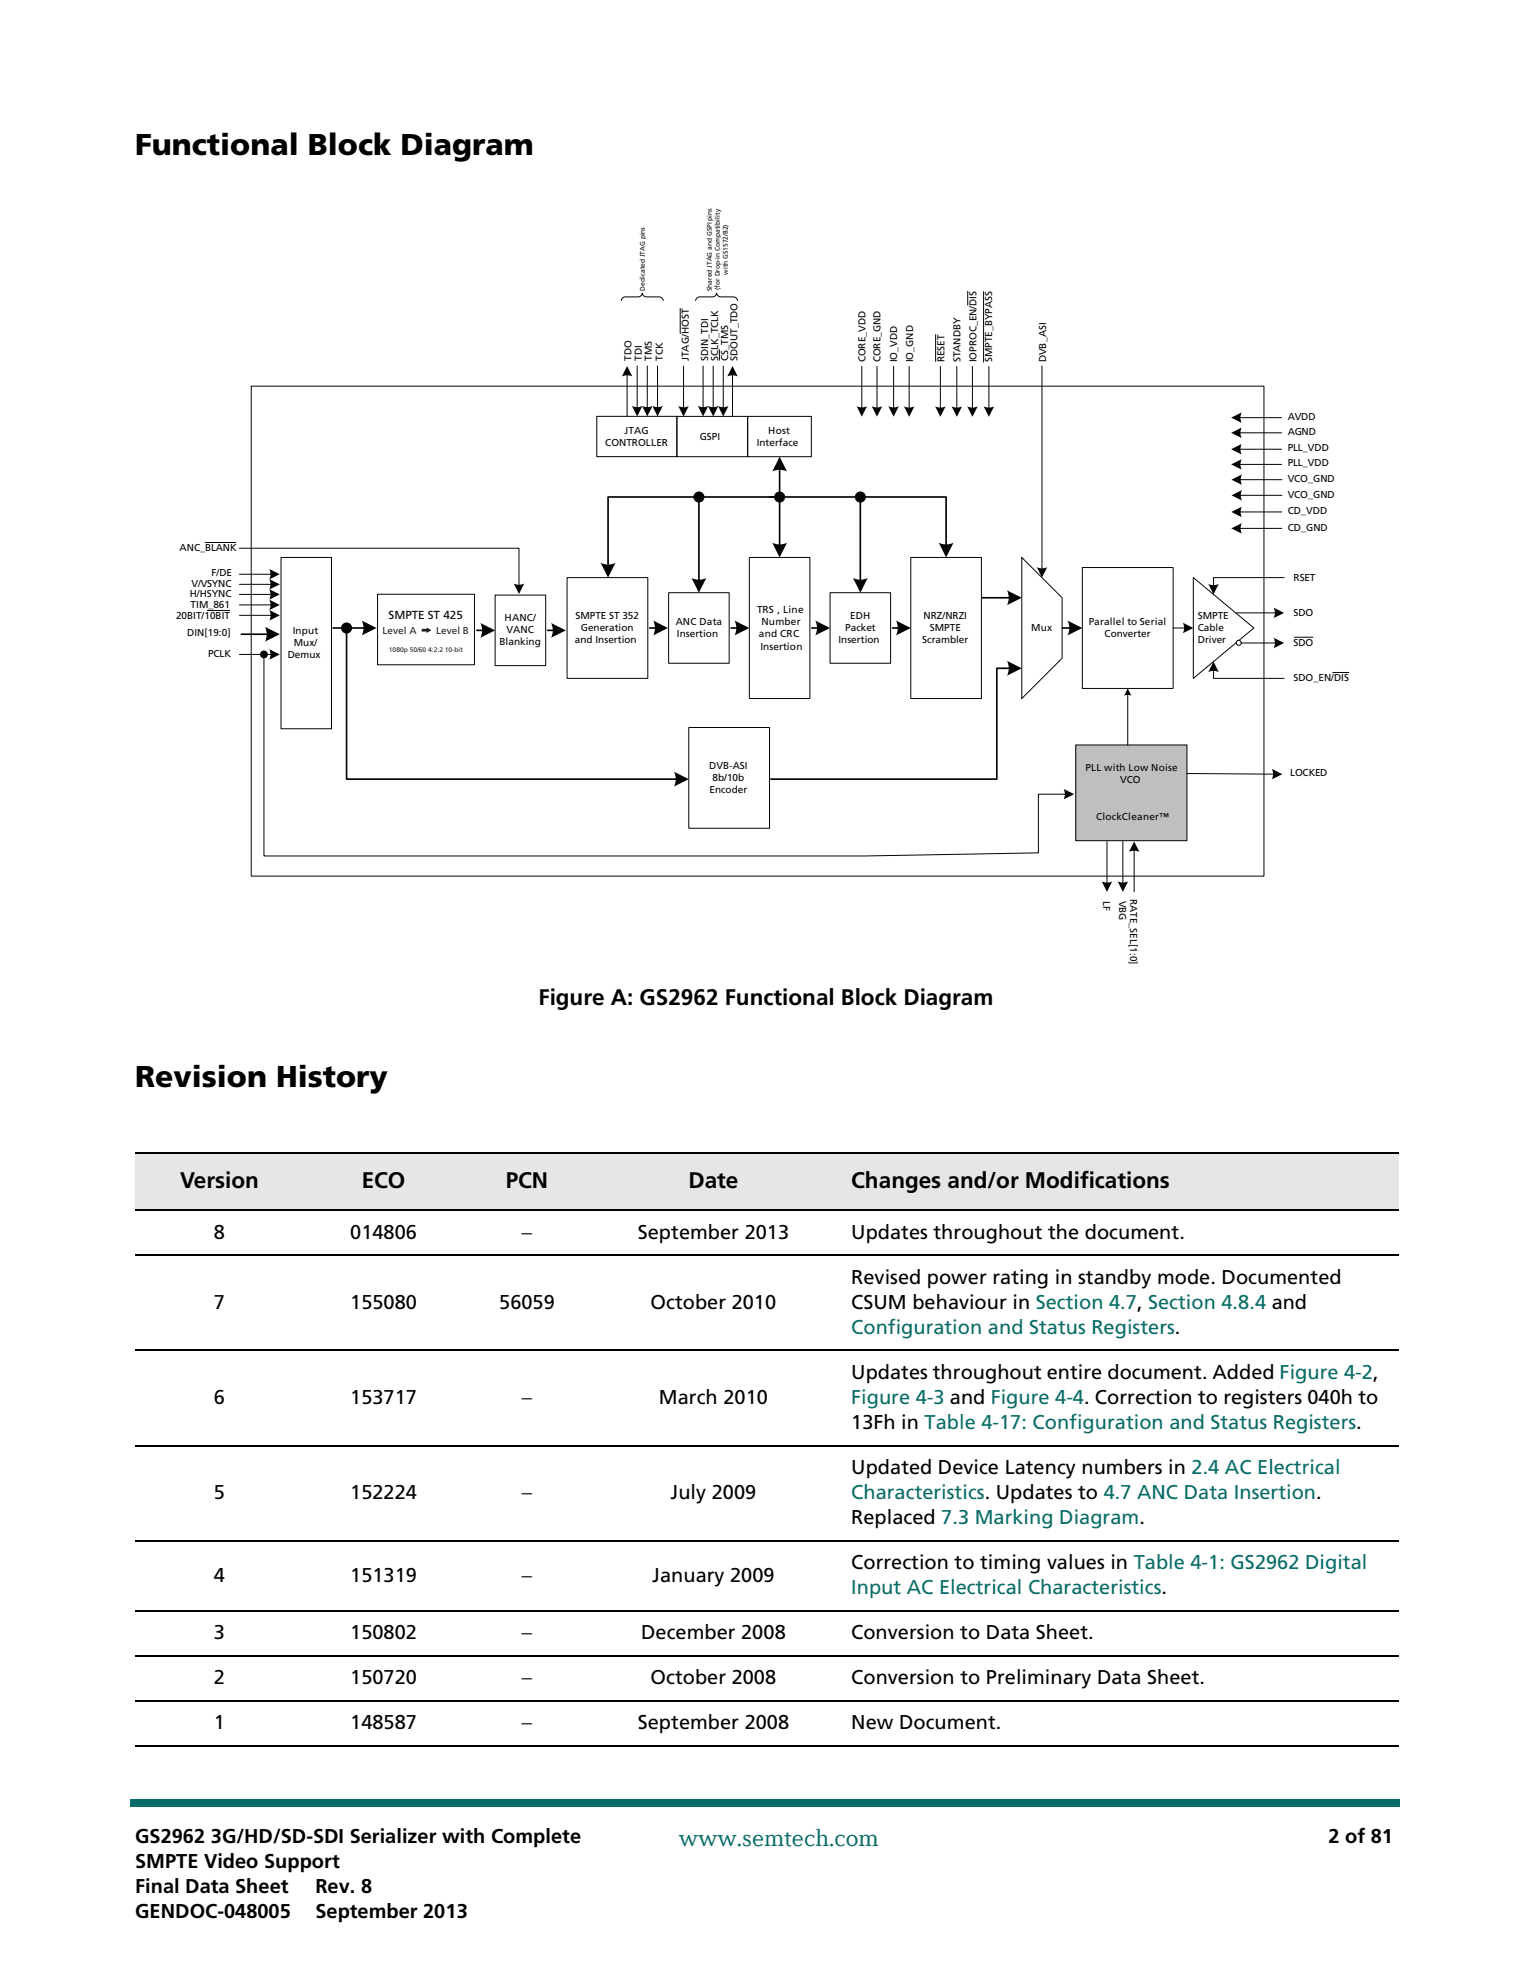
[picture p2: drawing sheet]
<svg xmlns="http://www.w3.org/2000/svg" width="216mm" height="279mm" viewBox="0 0 216 279" stroke-linecap="round" stroke-linejoin="round" font-family="sans-serif">
<g fill="#086d68">
<path d="M18.3 253.5h.6v1h-.6z"/>
<path d="M18.9 253.5h178.3v1h-178.3z"/>
</g>
<g fill="#fff">
<path d="M6.3 0h203.2v9.5h-203.2z"/>
<path d="M6.8 .5h201.9v8.1h-201.9z"/>
<path d="M24.8 29.3h165.4v106.6h-165.4z"/>
</g>
<path d="M35.4 54.4h142.7v69h-142.7zM39.6 78.5h7.1v24.2h-7.1z" fill="none" stroke="#050504" stroke-width=".14"/>
<path d="M34 89.4h3.8" fill="none" stroke="#050504" stroke-width=".23"/>
<path d="M37.3 88.3l2.1 1.1-2.1 1a2.33 2.33 0 0 0 0-2.1z" fill-rule="evenodd" fill="#050504"/>
<path d="M105.6 78.5h8.5v19.9h-8.5zM79.9 81.4h11.4v14.2h-11.4zM94.2 83.5h8.6v10h-8.6z" fill="none" stroke="#050504" stroke-width=".14"/>
<path d="M46.9 88.5h4.6" fill="none" stroke="#050504" stroke-width=".23"/>
<path d="M51 87.4l2.1 1.1-2.1 1a2.35 2.35 0 0 0 0-2.1z" fill-rule="evenodd" fill="#050504"/>
<path d="M91.6 88.5h1" fill="none" stroke="#050504" stroke-width=".23"/>
<path d="M92.1 87.4l2 1.1-2 1a2.35 2.35 0 0 0 0-2.1z" fill-rule="evenodd" fill="#050504"/>
<path d="M103 88.5h1" fill="none" stroke="#050504" stroke-width=".23"/>
<path d="M103.5 87.4l2.1 1.1-2.1 1a2.35 2.35 0 0 0 0-2.1z" fill-rule="evenodd" fill="#050504"/>
<path d="M114.4 88.5h1" fill="none" stroke="#050504" stroke-width=".23"/>
<path d="M114.9 87.4l2.1 1.1-2.1 1a2.34 2.34 0 0 0 0-2.1z" fill-rule="evenodd" fill="#050504"/>
<path d="M117 83.5h8.5v10h-8.5z" fill="none" stroke="#050504" stroke-width=".14"/>
<path d="M125.8 88.5h1" fill="none" stroke="#050504" stroke-width=".23"/>
<path d="M126.3 87.4l2.1 1.1-2.1 1a2.34 2.34 0 0 0 0-2.1z" fill-rule="evenodd" fill="#050504"/>
<path d="M33.7 80.9h4.6M97.1 102.5h11.3v14.2h-11.3z" fill="none" stroke="#050504" stroke-width=".14"/>
<path d="M37.9 80.2l1.5 .7-1.5 .8a1.63 1.63 0 0 0 0-1.5z" fill-rule="evenodd" fill="#050504"/>
<path d="M33.7 82.3h4.6" fill="none" stroke="#050504" stroke-width=".14"/>
<path d="M37.9 81.6l1.5 .7-1.5 .8a1.63 1.63 0 0 0 0-1.5z" fill-rule="evenodd" fill="#050504"/>
<path d="M33.7 83.8h4.6" fill="none" stroke="#050504" stroke-width=".14"/>
<path d="M37.9 83l1.5 .8-1.5 .7a1.63 1.63 0 0 0 0-1.5z" fill-rule="evenodd" fill="#050504"/>
<path d="M33.7 85.2h4.6" fill="none" stroke="#050504" stroke-width=".14"/>
<path d="M37.9 84.5l1.5 .7-1.5 .8a1.61 1.61 0 0 0 0-1.5z" fill-rule="evenodd" fill="#050504"/>
<path d="M48.8 88.5v21.3h46.7" fill="none" stroke="#050504" stroke-width=".23"/>
<g fill="#050504">
<path d="M95 108.7l2.1 1.1-2.1 1a2.35 2.35 0 0 0 0-2.1z" fill-rule="evenodd"/>
<circle cx="48.8" cy="88.5" r=".78"/>
</g>
<path d="M152.5 80h12.8v17h-12.8z" fill="none" stroke="#050504" stroke-width=".14"/>
<path d="M138.3 84.2h4.1" fill="none" stroke="#050504" stroke-width=".23"/>
<path d="M141.9 83.2l2.1 1-2.1 1.1a2.34 2.34 0 0 0 0-2.1z" fill-rule="evenodd" fill="#050504"/>
<path d="M144 78.5l5.7 5.7v8.5l-5.7 5.7z" fill="none" stroke="#050504" stroke-width=".14"/>
<path d="M141.4 94.2h1" fill="none" stroke="#050504" stroke-width=".23"/>
<path d="M141.9 93.1l2.1 1.1-2.1 1a2.34 2.34 0 0 0 0-2.1z" fill-rule="evenodd" fill="#050504"/>
<path d="M141.4 94.2h-.9v15.6h-31.9M149.7 88.5h1.3" fill="none" stroke="#050504" stroke-width=".23"/>
<path d="M150.4 87.4l2.1 1.1-2.1 1a2.35 2.35 0 0 0 0-2.1z" fill-rule="evenodd" fill="#050504"/>
<path d="M165.3 88.5h1.8" fill="none" stroke="#050504" stroke-width=".14"/>
<path d="M166.7 87.7l1.5 .8-1.5 .7a1.68 1.68 0 0 0 0-1.5z" fill-rule="evenodd" fill="#050504"/>
<path d="M168.2 81.4l8.5 7.1-8.5 7.1zM174.2 90.6h5.7" fill="none" stroke="#050504" stroke-width=".14"/>
<path d="M179.5 89.9l1.5 .7-1.5 .7a1.65 1.65 0 0 0 0-1.4z" fill-rule="evenodd" fill="#050504"/>
<path d="M174.2 86.4h5.7M182.4 89.8h2.6" fill="none" stroke="#050504" stroke-width=".14"/>
<path d="M179.5 85.6l1.5 .8-1.5 .7a1.67 1.67 0 0 0 0-1.5z" fill-rule="evenodd" fill="#050504"/>
<path d="M171 94.3v1.3h10M187.8 94.8h2.3" fill="none" stroke="#050504" stroke-width=".14"/>
<path d="M171 93.2l.8 1.5a1.66 1.66 0 0 0-1.5 0z" fill-rule="evenodd" fill="#050504"/>
<path d="M181 81.4h-10v1.2" fill="none" stroke="#050504" stroke-width=".14"/>
<path d="M170.3 82.3a1.66 1.66 0 0 0 1.5 0l-.8 1.5z" fill-rule="evenodd" fill="#050504"/>
<path d="M33.7 92.2h4.6" fill="none" stroke="#050504" stroke-width=".14"/>
<path d="M37.9 91.5l1.5 .7-1.5 .7a1.63 1.63 0 0 0 0-1.4z" fill-rule="evenodd" fill="#050504"/>
<path d="M95.4 58.7h9.9v5.6h-9.9zM105.4 58.7h8.9v5.6h-8.9z" fill="none" stroke="#050504" stroke-width=".14"/>
<path d="M109.9 65.9v4.1h-24.2v9.8" fill="none" stroke="#050504" stroke-width=".23"/>
<g fill="#050504">
<path d="M109.9 64.3l1 2.1a2.34 2.34 0 0 0-2.1 0z" fill-rule="evenodd"/>
<path d="M84.7 79.3a2.34 2.34 0 0 0 2 0l-1 2.1z" fill-rule="evenodd"/>
</g>
<path d="M98.5 70v11.9" fill="none" stroke="#050504" stroke-width=".23"/>
<g fill="#050504">
<path d="M97.5 81.4a2.34 2.34 0 0 0 2 0l-1 2.1z" fill-rule="evenodd"/>
<circle cx="98.5" cy="70" r=".78"/>
</g>
<path d="M108.4 70h24.9v7" fill="none" stroke="#050504" stroke-width=".23"/>
<path d="M132.3 76.5a2.34 2.34 0 0 0 2.1 0l-1.1 2z" fill-rule="evenodd" fill="#050504"/>
<path d="M109.9 70v7" fill="none" stroke="#050504" stroke-width=".23"/>
<g fill="#050504">
<path d="M108.8 76.5a2.34 2.34 0 0 0 2.1 0l-1 2z" fill-rule="evenodd"/>
<circle cx="109.9" cy="70" r=".78"/>
</g>
<path d="M69.8 83.8h7.1v10h-7.1z" fill="none" stroke="#050504" stroke-width=".14"/>
<path d="M77.2 88.8h1" fill="none" stroke="#050504" stroke-width=".23"/>
<path d="M77.7 87.8l2 1-2 1.1a2.28 2.28 0 0 0 0-2.1z" fill-rule="evenodd" fill="#050504"/>
<circle cx="174.6" cy="90.6" r=".35" fill="#fff"/>
<circle cx="174.6" cy="90.6" r=".35" fill="none" stroke="#050504" stroke-width=".14"/>
<path d="M151.6 105h15.7v13.5h-15.7z" fill="#c0bfbf"/>
<path d="M151.6 105h15.7v13.5h-15.7zM167.3 109l12.3 .1" fill="none" stroke="#050504" stroke-width=".14"/>
<path d="M179.2 108.3l1.5 .8-1.5 .7a1.65 1.65 0 0 0 0-1.5z" fill-rule="evenodd" fill="#050504"/>
<path d="M101.9 51.6v6" fill="none" stroke="#050504" stroke-width=".14"/>
<path d="M101.2 57.2a1.68 1.68 0 0 0 1.5 0l-.8 1.5z" fill-rule="evenodd" fill="#050504"/>
<path d="M100.5 51.6v6" fill="none" stroke="#050504" stroke-width=".14"/>
<path d="M99.8 57.2a1.68 1.68 0 0 0 1.4 0l-.7 1.5z" fill-rule="evenodd" fill="#050504"/>
<path d="M99.1 51.6v6" fill="none" stroke="#050504" stroke-width=".14"/>
<path d="M98.3 57.2a1.68 1.68 0 0 0 1.5 0l-.7 1.5z" fill-rule="evenodd" fill="#050504"/>
<path d="M103.2 52.7v6" fill="none" stroke="#050504" stroke-width=".14"/>
<path d="M103.2 51.6l.8 1.4a1.68 1.68 0 0 0-1.5 0z" fill-rule="evenodd" fill="#050504"/>
<path d="M37.2 92.2v28.4h84.8l24.3-.4v-8.3h4" fill="none" stroke="#050504" stroke-width=".14"/>
<g fill="#050504">
<path d="M149.9 111.2l1.5 .7-1.5 .7a1.65 1.65 0 0 0 0-1.4z" fill-rule="evenodd"/>
<circle cx="37.2" cy="92.2" r=".55"/>
</g>
<path d="M158.9 97.8v7.2" fill="none" stroke="#050504" stroke-width=".14"/>
<path d="M158.9 97l.5 1a1.18 1.18 0 0 0-1 0z" fill-rule="evenodd" fill="#050504"/>
<path d="M146.8 51.6v28.7" fill="none" stroke="#050504" stroke-width=".14"/>
<path d="M146.1 79.9a1.67 1.67 0 0 0 1.5 0l-.8 1.5z" fill-rule="evenodd" fill="#050504"/>
<path d="M121.2 70v11.9" fill="none" stroke="#050504" stroke-width=".23"/>
<g fill="#050504">
<path d="M120.2 81.4a2.34 2.34 0 0 0 2.1 0l-1.1 2.1z" fill-rule="evenodd"/>
<circle cx="121.2" cy="70" r=".78"/>
</g>
<path d="M128.4 78.5h9.9v19.9h-9.9z" fill="#fff"/>
<path d="M128.4 78.5h9.9v19.9h-9.9zM156 118.6v5.9" fill="none" stroke="#050504" stroke-width=".14"/>
<path d="M155.3 124.2a1.68 1.68 0 0 0 1.4 0l-.7 1.5z" fill-rule="evenodd" fill="#050504"/>
<path d="M158.2 118.6v5.9" fill="none" stroke="#050504" stroke-width=".14"/>
<path d="M157.5 124.2a1.67 1.67 0 0 0 1.5 0l-.8 1.5z" fill-rule="evenodd" fill="#050504"/>
<path d="M159.8 119.7v6" fill="none" stroke="#050504" stroke-width=".14"/>
<path d="M159.8 118.6l.8 1.4a1.68 1.68 0 0 0-1.5 0z" fill-rule="evenodd" fill="#050504"/>
<path d="M174.6 72.1h6" fill="none" stroke="#050504" stroke-width=".14"/>
<path d="M173.5 72.1l1.5-.7a1.63 1.63 0 0 0 0 1.5z" fill-rule="evenodd" fill="#050504"/>
<path d="M174.6 74.4h6" fill="none" stroke="#050504" stroke-width=".14"/>
<path d="M173.5 74.4l1.5-.7a1.63 1.63 0 0 0 0 1.5z" fill-rule="evenodd" fill="#050504"/>
<path d="M84.1 58.7h11.3v5.6h-11.3zM91.2 51.6v6" fill="none" stroke="#050504" stroke-width=".14"/>
<path d="M90.5 57.2a1.68 1.68 0 0 0 1.5 0l-.8 1.5z" fill-rule="evenodd" fill="#050504"/>
<path d="M89.8 51.6v6" fill="none" stroke="#050504" stroke-width=".14"/>
<path d="M89.1 57.2a1.68 1.68 0 0 0 1.4 0l-.7 1.5z" fill-rule="evenodd" fill="#050504"/>
<path d="M88.4 52.7v6" fill="none" stroke="#050504" stroke-width=".14"/>
<path d="M88.4 51.6l.7 1.4a1.68 1.68 0 0 0-1.5 0z" fill-rule="evenodd" fill="#050504"/>
<path d="M96.3 51.6v6" fill="none" stroke="#050504" stroke-width=".14"/>
<path d="M95.6 57.2a1.68 1.68 0 0 0 1.5 0l-.8 1.5z" fill-rule="evenodd" fill="#050504"/>
<path d="M92.7 51.6v6" fill="none" stroke="#050504" stroke-width=".14"/>
<path d="M91.9 57.2a1.62 1.62 0 0 0 1.5 0l-.7 1.5z" fill-rule="evenodd" fill="#050504"/>
<path d="M87.6 42.4l.2-.5 .3-.1h1.9l.4-.3 .1-.2 .1 .2 .5 .3h1.8l.3 .1 .3 .5M98 42.4l.1-.3 .5-.3h1.9l.4-.3 .1-.2 .1 .2 .4 .3h1.9l.5 .3v.3M121.5 51.6v6" fill="none" stroke="#050504" stroke-width=".14"/>
<path d="M120.7 57.2a1.66 1.66 0 0 0 1.5 0l-.7 1.5z" fill-rule="evenodd" fill="#050504"/>
<path d="M123.6 51.6v6" fill="none" stroke="#050504" stroke-width=".14"/>
<path d="M122.9 57.2a1.68 1.68 0 0 0 1.4 0l-.7 1.5z" fill-rule="evenodd" fill="#050504"/>
<path d="M125.9 51.6v6" fill="none" stroke="#050504" stroke-width=".14"/>
<path d="M125.2 57.2a1.68 1.68 0 0 0 1.5 0l-.8 1.5z" fill-rule="evenodd" fill="#050504"/>
<path d="M128.1 51.6v6" fill="none" stroke="#050504" stroke-width=".14"/>
<path d="M127.4 57.3a1.66 1.66 0 0 0 1.5 0l-.8 1.4z" fill-rule="evenodd" fill="#050504"/>
<path d="M132.5 51.6v6" fill="none" stroke="#050504" stroke-width=".14"/>
<path d="M131.8 57.3a1.68 1.68 0 0 0 1.5 0l-.8 1.4z" fill-rule="evenodd" fill="#050504"/>
<path d="M134.8 51.6v6" fill="none" stroke="#050504" stroke-width=".14"/>
<path d="M134.1 57.3a1.68 1.68 0 0 0 1.5 0l-.8 1.4z" fill-rule="evenodd" fill="#050504"/>
<path d="M33.8 86.7h4.5" fill="none" stroke="#050504" stroke-width=".14"/>
<path d="M38 86l1.4 .7-1.4 .7a1.67 1.67 0 0 0 0-1.4z" fill-rule="evenodd" fill="#050504"/>
<path d="M33.7 77.2h39.4v5.4" fill="none" stroke="#050504" stroke-width=".14"/>
<path d="M72.4 82.2a1.68 1.68 0 0 0 1.5 0l-.8 1.5z" fill-rule="evenodd" fill="#050504"/>
<path d="M174.6 63.3h6" fill="none" stroke="#050504" stroke-width=".14"/>
<path d="M173.5 63.3l1.5-.7a1.62 1.62 0 0 0 0 1.4z" fill-rule="evenodd" fill="#050504"/>
<path d="M174.6 65.4h6" fill="none" stroke="#050504" stroke-width=".14"/>
<path d="M173.5 65.4l1.5-.7a1.61 1.61 0 0 0 0 1.5z" fill-rule="evenodd" fill="#050504"/>
<path d="M174.6 58.8h6" fill="none" stroke="#050504" stroke-width=".14"/>
<path d="M173.5 58.8l1.5-.7a1.61 1.61 0 0 0 0 1.5z" fill-rule="evenodd" fill="#050504"/>
<path d="M174.6 61h6" fill="none" stroke="#050504" stroke-width=".14"/>
<path d="M173.5 61l1.5-.8a1.62 1.62 0 0 0 0 1.5z" fill-rule="evenodd" fill="#050504"/>
<path d="M174.7 67.6h6" fill="none" stroke="#050504" stroke-width=".14"/>
<path d="M173.5 67.6l1.5-.8a1.63 1.63 0 0 0 0 1.5z" fill-rule="evenodd" fill="#050504"/>
<path d="M174.7 69.8h6" fill="none" stroke="#050504" stroke-width=".14"/>
<path d="M173.5 69.8l1.5-.8a1.62 1.62 0 0 0 0 1.5z" fill-rule="evenodd" fill="#050504"/>
<path d="M137 51.6v6" fill="none" stroke="#050504" stroke-width=".14"/>
<path d="M136.3 57.3a1.68 1.68 0 0 0 1.5 0l-.8 1.4z" fill-rule="evenodd" fill="#050504"/>
<path d="M139.4 51.6v6" fill="none" stroke="#050504" stroke-width=".14"/>
<path d="M138.6 57.3a1.68 1.68 0 0 0 1.5 0l-.7 1.4z" fill-rule="evenodd" fill="#050504"/>
<path d="M53.2 83.7h13.7v10h-13.7z" fill="none" stroke="#050504" stroke-width=".14"/>
<path d="M67.2 88.8h1" fill="none" stroke="#050504" stroke-width=".23"/>
<path d="M67.7 87.8l2.1 1-2.1 1.1a2.33 2.33 0 0 0 0-2.1z" fill-rule="evenodd" fill="#050504"/>
<path d="M95.9 43.5v3.5M101.4 49.2v1.6M131.9 47.1v3.8M136.4 41v2M138.6 41.1v9.9M28.9 76.4h4.4M29.2 86h3.2" fill="none" stroke="#050504" stroke-width=".14"/>
<path d="M59.4 88.6h.7v-.2l.7 .4-.7 .4v-.2h-.7z" fill="#231f20"/>
<g fill="#e6e6e6">
<path d="M19 162.4h23.8v8.1h-23.8z"/>
<path d="M42.8 162.4h22.5v8.1h-22.5z"/>
<path d="M65.3 162.4h17.9v8.1h-17.9z"/>
<path d="M83.2 162.4h34.7v8.1h-34.7z"/>
<path d="M117.9 162.4h79.2v8.1h-79.2z"/>
</g>
<path d="M19 162.4h178.1M19 170.5h178.1M19 176.9h178.1M19 190.3h178.1M19 203.7h178.1M19 217.1h178.1M19 227h178.1M19 233.3h178.1M19 239.7h178.1M19 246h178.1" fill="none" stroke="#000" stroke-width=".17"/>
<g font-size="4.2">
<text x="19" y="21.9">Functional Block Diagram</text>
<text x="19" y="153.2">Revision History</text>
</g>
<text font-size="3.5" fill="#086d68" x="95.7" y="260.2">www.semtech.com</text>
<g font-size="3.2">
<text x="75.9" y="141.6">Figure A: GS2962 Functional Block Diagram</text>
<text x="25.4" y="167.3">Version</text>
<text x="51" y="167.3">ECO</text>
<text x="71.3" y="167.3">PCN</text>
<text x="97" y="167.3">Date</text>
<text x="120" y="167.3">Changes and/or Modifications</text>
</g>
<g font-size="2.8">
<text x="30.1" y="174.5">8</text>
<text x="49.4" y="174.5">014806</text>
<text x="73.5" y="174.5">−</text>
<text x="89.9" y="174.5">September 2013</text>
<text x="120" y="174.5">Updates throughout the document.</text>
<text x="30.1" y="184.4">7</text>
<text x="49.4" y="184.4">155080</text>
<text x="70.4" y="184.4">56059</text>
<text x="91.7" y="184.4">October 2010</text>
<text x="120" y="184.4">CSUM behaviour in Section 4.7, Section 4.8.4 and</text>
<text x="120" y="180.9">Revised power rating in standby mode. Documented</text>
<text x="30.1" y="197.8">6</text>
<text x="49.4" y="197.8">153717</text>
<text x="73.5" y="197.8">−</text>
<text x="92.9" y="197.8">March 2010</text>
<text x="120" y="194.3">Updates throughout entire document. Added Figure 4-2,</text>
<text x="120" y="201.3">13Fh in Table 4-17: Configuration and Status Registers.</text>
<text x="120" y="207.7">Updated Device Latency numbers in 2.4 AC Electrical</text>
<text x="30.1" y="211.2">5</text>
<text x="49.4" y="211.2">152224</text>
<text x="73.5" y="211.2">−</text>
<text x="94.5" y="211.2">July 2009</text>
<text x="120" y="214.7">Replaced 7.3 Marking Diagram.</text>
<text x="120" y="221.1">Correction to timing values in Table 4-1: GS2962 Digital</text>
<text x="30.1" y="222.8">4</text>
<text x="49.4" y="222.8">151319</text>
<text x="73.5" y="222.8">−</text>
<text x="91.9" y="222.8">January 2009</text>
<text x="30.1" y="231">3</text>
<text x="49.4" y="231">150802</text>
<text x="73.5" y="231">−</text>
<text x="90.4" y="231">December 2008</text>
<text x="120" y="231">Conversion to Data Sheet.</text>
<text x="30.1" y="237.3">2</text>
<text x="49.4" y="237.3">150720</text>
<text x="73.5" y="237.3">−</text>
<text x="91.7" y="237.3">October 2008</text>
<text x="120" y="237.3">Conversion to Preliminary Data Sheet.</text>
<text x="30.1" y="243.7">1</text>
<text x="49.4" y="243.7">148587</text>
<text x="73.5" y="243.7">−</text>
<text x="89.9" y="243.7">September 2008</text>
<text x="120" y="243.7">New Document.</text>
<text x="19" y="259.7">GS2962 3G/HD/SD-SDI Serializer with Complete</text>
<text x="19" y="263.2">SMPTE Video Support</text>
<text x="187.2" y="259.7">2 of 81</text>
<text x="19" y="266.7">Final Data Sheet</text>
<text x="44.4" y="266.7">Rev. 8</text>
<text x="19" y="270.3">GENDOC-048005</text>
<text x="44.5" y="270.3">September 2013</text>
</g>
<g font-size="2.8" fill="#086d68">
<text x="120" y="187.9">Configuration and Status Registers.</text>
<text x="120" y="197.8">Figure 4-3 and Figure 4-4. Correction to registers 040h to</text>
<text x="120" y="211.2">Characteristics. Updates to 4.7 ANC Data Insertion.</text>
<text x="120" y="224.6">Input AC Electrical Characteristics.</text>
</g>
<text font-size="1.6" fill="#050504" x="54.7" y="87.2">SMPTE ST 425</text>
<g font-size="1.4" fill="#050504">
<text x="89" y="50.9" transform="rotate(-90 89 50.9)">TDO</text>
<text x="90.4" y="50.9" transform="rotate(-90 90.4 50.9)">TDI</text>
<text x="91.9" y="50.9" transform="rotate(-90 91.9 50.9)">TMS</text>
<text x="93.4" y="50.9" transform="rotate(-90 93.4 50.9)">TCK</text>
<text x="97.1" y="50.9" transform="rotate(-90 97.1 50.9)">JTAG/HOST</text>
<text x="99.8" y="50.9" transform="rotate(-90 99.8 50.9)">SDIN_TDI</text>
<text x="101.2" y="50.9" transform="rotate(-90 101.2 50.9)">SCLK_TCLK</text>
<text x="102.6" y="50.9" transform="rotate(-90 102.6 50.9)">CS_TMS</text>
<text x="103.9" y="50.9" transform="rotate(-90 103.9 50.9)">SDOUT_TDO</text>
<text x="122" y="51.1" transform="rotate(-90 122 51.1)">CORE_VDD</text>
<text x="124.1" y="51.1" transform="rotate(-90 124.1 51.1)">CORE_GND</text>
<text x="126.5" y="51.1" transform="rotate(-90 126.5 51.1)">IO_VDD</text>
<text x="128.7" y="51.1" transform="rotate(-90 128.7 51.1)">IO_GND</text>
<text x="133.1" y="51.1" transform="rotate(-90 133.1 51.1)">RESET</text>
<text x="135.3" y="51.1" transform="rotate(-90 135.3 51.1)">STANDBY</text>
<text x="137.6" y="51.1" transform="rotate(-90 137.6 51.1)">IOPROC_EN/DIS</text>
<text x="139.8" y="51.1" transform="rotate(-90 139.8 51.1)">SMPTE_BYPASS</text>
<text x="147.4" y="51.1" transform="rotate(-90 147.4 51.1)">DVB_ASI</text>
<text x="181.5" y="59.2">AVDD</text>
<text x="85.3" y="62.8">CONTROLLER</text>
<text x="88" y="61.1">JTAG</text>
<text x="98.6" y="61.9">GSPI</text>
<text x="106.6" y="62.8">Interface</text>
<text x="108.3" y="61.1">Host</text>
<text x="181.5" y="65.7">PLL_VDD</text>
<text x="181.5" y="61.3">AGND</text>
<text x="181.5" y="63.6">PLL_VDD</text>
<text x="181.5" y="68">VCO_GND</text>
<text x="181.5" y="70.2">VCO_GND</text>
<text x="25.3" y="77.7">ANC_BLANK</text>
<text x="181.5" y="72.5">CD_VDD</text>
<text x="181.5" y="74.8">CD_GND</text>
<text x="27" y="82.6">V/VSYNC</text>
<text x="29.8" y="81.2">F/DE</text>
<text x="182.3" y="81.8">RSET</text>
<text x="24.8" y="87.3">20BIT/10BIT</text>
<text x="26.4" y="89.6">DIN[19:0]</text>
<text x="26.7" y="84.1">H/HSYNC</text>
<text x="26.9" y="85.6">TIM_861</text>
<text x="41.3" y="89.4">Input</text>
<text x="71.1" y="87.5">HANC/</text>
<text x="71.4" y="89.2">VANC</text>
<text x="81.1" y="87.3">SMPTE ST 352</text>
<text x="81.8" y="88.9">Generation</text>
<text x="95.2" y="88.1">ANC Data</text>
<text x="95.4" y="89.8">Insertion</text>
<text x="106.7" y="86.3">TRS , Line</text>
<text x="106.9" y="89.7">and CRC</text>
<text x="107.3" y="88.1">Number</text>
<text x="119.1" y="88.9">Packet</text>
<text x="119.8" y="87.3">EDH</text>
<text x="130.2" y="87.3">NRZ/NRZI</text>
<text x="131" y="88.9">SMPTE</text>
<text x="145.3" y="88.9">Mux</text>
<text x="153.4" y="88.1">Parallel to Serial</text>
<text x="155.7" y="89.8">Converter</text>
<text x="168.8" y="87.3">SMPTE</text>
<text x="168.8" y="88.9">Cable</text>
<text x="182.3" y="86.8">SDO</text>
<text x="29.3" y="92.6">PCLK</text>
<text x="40.5" y="92.8">Demux</text>
<text x="41.4" y="91.1">Mux/</text>
<text x="70.4" y="90.9">Blanking</text>
<text x="81" y="90.6">and Insertion</text>
<text x="107.2" y="91.5">Insertion</text>
<text x="118.2" y="90.6">Insertion</text>
<text x="130" y="90.6">Scrambler</text>
<text x="168.8" y="90.6">Driver</text>
<text x="182.3" y="91">SDO</text>
<text x="182.3" y="96">SDO_EN/DIS</text>
<text x="99.9" y="108.3">DVB-ASI</text>
<text x="100" y="111.7">Encoder</text>
<text x="100.4" y="110">8b/10b</text>
<text x="153" y="108.7">PLL with Low Noise</text>
<text x="157.9" y="110.4">VCO</text>
<text x="181.8" y="109.4">LOCKED</text>
<text x="154.5" y="115.5">ClockCleaner™</text>
<text x="155.5" y="126.9" transform="rotate(90 155.5 126.9)">LF</text>
<text x="157.7" y="126.9" transform="rotate(90 157.7 126.9)">VBG</text>
<text x="159.3" y="126.7" transform="rotate(90 159.3 126.7)">RATE_SEL[1:0]</text>
</g>
<g font-size="1.4" fill="#231f20">
<text x="53.9" y="89.3">Level A</text>
<text x="61.5" y="89.3">Level B</text>
</g>
<g font-size=".9" fill="#050504">
<text x="90.9" y="40.9" transform="rotate(-90 90.9 40.9)">Dedicated JTAG pins</text>
<text x="100.3" y="41" transform="rotate(-90 100.3 41)">Shared JTAG and GSPI pins</text>
<text x="101.5" y="40.8" transform="rotate(-90 101.5 40.8)">(for Drop-in Compatibility</text>
<text x="102.6" y="38.7" transform="rotate(-90 102.6 38.7)">with GS1572/82)</text>
</g>
<text font-size=".9" fill="#231f20" x="54.8" y="91.9">1080p 50/60 4:2:2 10-bit</text>
</svg>
